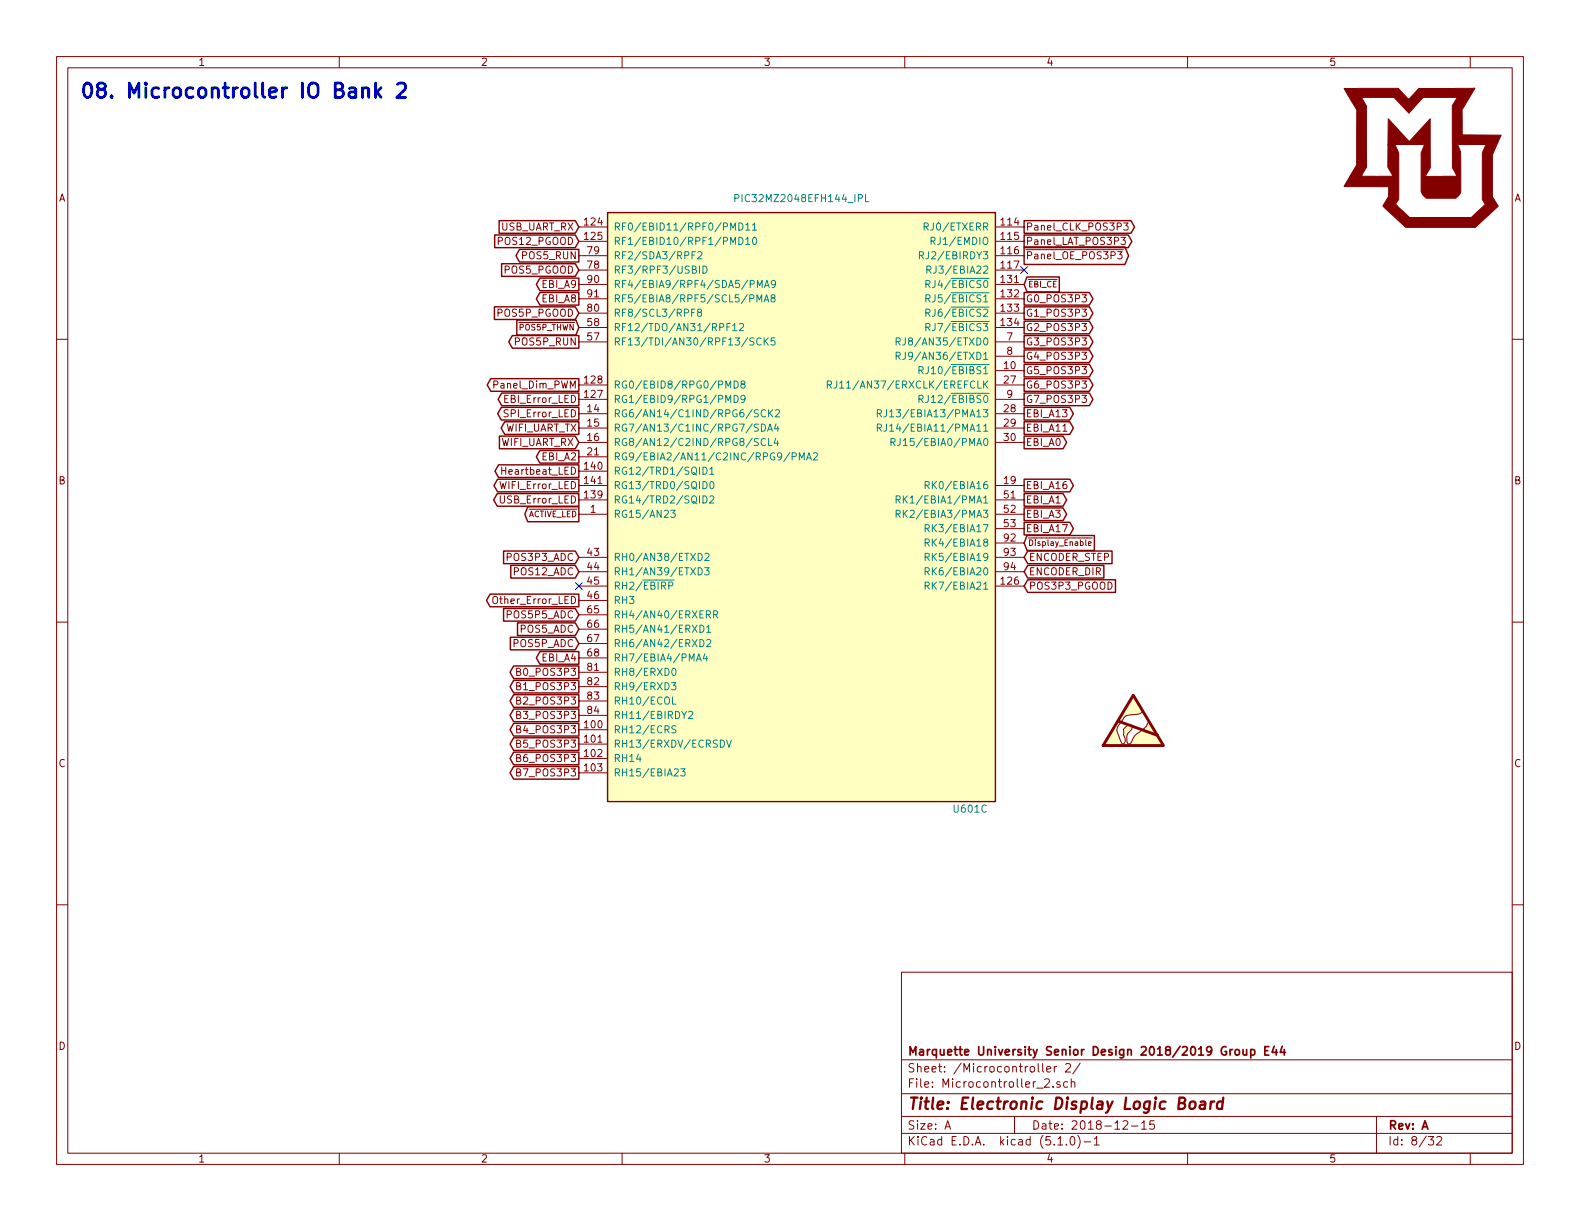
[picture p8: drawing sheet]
<svg xmlns="http://www.w3.org/2000/svg" width="279mm" height="216mm" viewBox="0 0 279 216" stroke-linecap="round" stroke-linejoin="round" font-family="sans-serif">
<g fill="none" stroke="#840000" stroke-width=".18">
<path d="M10 10h259.4v195.9h-259.4zM12 12h255.4v191.9h-255.4zM60 10v2M110 10v2M160 10v2M210 10v2M260 10v2M198.7 39.4h.8l-.4 .5 .3 .1v.6l-.5 .1-.2-.1M10 60h2M102.4 40.1h5M102.4 42.7h5M102.4 45.2h5"/>
<path d="M102.4 47.8h5M102.4 50.3h5M102.4 52.8h5M102.4 55.4h5M102.4 57.9h5M176 40.1h5.1M176 42.7h5.1M176 45.2h5.1M176 47.8h5.1M176 50.3h5.1M176 52.8h5.1M176 55.4h5.1"/>
<path d="M176 57.9h5.1M197.4 44.1h1.3M197.6 44.5h.8l-.4 .5 .3 .1 .1 .4-.2 .3-.6-.2M198.2 42h.8l-.4 .4 .4 .2-.1 .6h-.5l-.2-.1M267.4 60h2M102.4 70.6h5M102.4 68.1h5M102.4 73.2h5M102.4 75.7h5M102.4 78.2h5M102.4 60.5h5M176 65.5h5.1"/>
<path d="M176 70.6h5.1M176 68.1h5.1M176 73.2h5.1M176 75.7h5.1M176 78.2h5.1M176 60.5h5.1M176 63h5.1M188 76.3h.7M88.7 82.6v1.3M88.7 83.2h.7M102.4 90.9h5M102.4 88.4h5"/>
<path d="M102.4 83.3h5M102.4 85.9h5M102.4 80.8h5M102.4 98.6h5M176 90.9h5.1M176 88.4h5.1M176 85.9h5.1M176 98.6h5.1M176 93.5h5.1M176 96h5.1M191.7 95.1h1.4M192 95.5v.8l.1 .2"/>
<path d="M192.5 96.1l.5-.1-.1-.2h-.3l-.1 .1v.5h.4M10 110h2M91.4 118.8l.5-.1 .1-.2v-.2l-.6-.1v1.2h.5l.1-.1 .1-.3-.3-.2M102.4 103.6h5M102.4 101.1h5M102.4 106.2h5M102.4 108.7h5M102.4 111.3h5M102.4 113.8h5M102.4 116.3h5M102.4 118.9h5M176 103.6h5.1"/>
<path d="M176 101.1h5.1M267.4 110h2M91.4 121.3h.5l.1-.2v-.3l-.6-.1v1.3h.5l.1-.2 .1-.3-.3-.2M91.4 123.9l.5-.1 .1-.2v-.2l-.6-.2v1.3h.5l.1-.1 .1-.3-.3-.2M91.4 126.4l.5-.1 .1-.2v-.2l-.6-.1v1.3h.5l.1-.2 .1-.3-.3-.2M91.4 128.9h.5l.1-.2v-.3l-.6-.1v1.3h.5l.1-.1 .1-.3-.3-.3M91.4 131.5l.5-.1 .1-.2v-.2l-.6-.1v1.2h.5l.1-.1 .1-.3-.3-.2M91.4 134h.5l.1-.2v-.3l-.6-.1v1.3h.5l.1-.2 .1-.3-.3-.2M91.4 136.6l.5-.1 .1-.2v-.2l-.6-.2v1.3h.5l.1-.1 .1-.3-.3-.2M102.4 129h5M102.4 131.6h5M102.4 134.1h5"/>
<path d="M102.4 136.7h5M102.4 121.4h5M102.4 124h5M102.4 126.5h5M200.4 122.9l1.7 2.9-.6 .4-1.4 .2a1.5 1.5 0 0 0-1.6 1l-.2 .2a1.84 1.84 0 0 0-.4 2.7l.1 .3a1.05 1.05 0 0 0 .6 .9 .98 .98 0 0 0 .1-1.5v-.4a.98 .98 0 0 1 .6-1.3 .48 .48 0 0 1 .6-.1 .48 .48 0 0 1 .3 .5l-.1 .3a1.94 1.94 0 0 0-.7 2.4l.2 .1h.3a5.8 5.8 0 0 1 2.5-2.7l.4-.5a.75 .75 0 0 1 .5-.7l2.5 4.3h-10.8zM10 160h2M267.4 160h2M159.4 171.9h108v32h-108zM159.4 197.4h108M159.4 193.4h108M159.4 187.4h108M167.1 199.7l.5-1.5 .5 1.5"/>
<path d="M167.2 199.2h.8M179.4 197.4v3M184.4 188.1v1.3l.2 .2M184.7 190.9l.2-.1h.4l.2 .1 .1 .3-.1 .2-.8 .9h.9M185.1 189.1l.7-.2-.1-.3h-.4l-.2 .2 .1 .7h.5M186.2 192.1v.2M186.4 188.6v1M186.9 188.6l-.5 .2M187.5 191.3h-.4l-.2 .2v.2l.6 .1v.4h-.6M188.4 188.2l.2-.1h.4l.2 .1 .1 .3-.9 1.1h.9M188.8 191.3h-.4l-.3 .2 .1 .7h.6M189.4 191.4l.3-.1h.3l.1 1"/>
<path d="M189.4 190.8v1.5M191 188l-1.3 1.9M198.6 198.3l.2-.1h.4l.2 .4-.9 1.1h.9M200.1 199.1h1.1M201.9 198.6l.4-.4v1.5M201.9 199.7h.8M204.1 198.2h-.7l-.1 .7 .2-.1h.5l.2 .2-.1 .5-.2 .2-.6-.2M243.4 197.4v6.5M60 203.9v2M110 203.9v2M159.4 200.4h108M160 203.9v2"/>
<path d="M187.1 202.5h.8M188.6 202.3v.2M189.4 201.1l.3-.1a.94 .94 0 0 1 0 1.5 .82 .82 0 0 1-.3-1.4zM190.6 200.8a1.71 1.71 0 0 1 0 2.2M191.7 201.9h1.2M193.5 201.4l.4-.4v1.5M193.5 202.5h.9M210 203.9v2M252.6 201h.9l-.5 .5 .4 .2v.6l-.2 .2-.6-.2M254.1 201.1l.2-.1h.4l.2 .4-.9 1.1h.9M260 203.9v2"/>
</g>
<path d="M210.5 194.9a.53 .53 0 0 1 .5-.2 .53 .53 0 0 1 .4 .4v.6a.54 .54 0 0 1-.6 .4 .54 .54 0 0 1-.5-.4zM212.3 194.8h.8l-.1 1.3M213.1 195.2l-.7 .1a.4 .4 0 0 0-.3 .4 .4 .4 0 0 0 .3 .4l.6-.1M214.1 194.8l-.1 1.3M214.7 194.8a.55 .55 0 0 0-.6 .3M216.2 194.8a.68 .68 0 0 0-1 .3v.8l.3 .2 .6-.1M216.3 194.1l-.2 2" fill="none" stroke="#840000" stroke-width=".41"/>
<path d="M218 185.6l-.5 .3M218.5 185.7l.2-.1 .4 .1v.7l-.2 .2-.4-.2zM219.8 185.6v.8a.37 .37 0 0 0 .6 0M220.4 185.6v1M221.2 185.6h.4l.3 .3-.1 .5-.2 .2-.4-.1M221.2 185.6v1.5M223.7 185.8h.5M224.4 185.1h-.7v1.5h.7M225.3 185l-.4 1.1h1M225.7 185.6v1M226.7 185l-.3 1.1h.9M227.1 185.6v1" fill="none" stroke="#840000" stroke-width=".3"/>
<g fill="#ffffc2" stroke="#ffffc2" stroke-width=".18">
<path d="M107.4 37.6h68.6v104.1h-68.6z"/>
<path d="M200.4 122.9l1.7 2.9-.6 .4-1.4 .2a1.5 1.5 0 0 0-1.6 1l-.2 .2a1.84 1.84 0 0 0-.4 2.7l.1 .3a1.05 1.05 0 0 0 .6 .9 .98 .98 0 0 0 .1-1.5v-.4a.98 .98 0 0 1 .6-1.3 .48 .48 0 0 1 .6-.1 .48 .48 0 0 1 .3 .5l-.1 .3a1.94 1.94 0 0 0-.7 2.4l.2 .1h.3a5.8 5.8 0 0 1 2.5-2.7l.4-.5a.75 .75 0 0 1 .5-.7l2.5 4.3h-10.8z"/>
</g>
<g fill="none" stroke="#840000" stroke-width=".25">
<path d="M88.3 39h13.4l.7 1.1-.7 1.1h-13.4zM107.4 37.6h68.6v104.1h-68.6zM181.1 39h18.9l.6 1.1-.6 1.1h-18.9zM87.4 54.3h14.3l.7 1.1-.7 1.1h-14.3zM87.5 41.6h14.2l.7 1.1-.7 1.1h-14.2zM88.7 46.6h13l.7 1.2-.7 1.1h-13zM90.6 59.3h11.8v2.3h-11.8l-.6-1.1zM91.4 56.6h10.5l.5 1.3-.5 1.3h-10.5zM91.9 44.1h10.5v2.2h-10.5l-.7-1.1zM95.5 51.7h6.9v2.2h-6.9l-.7-1.1zM95.5 49.2h6.9v2.2h-6.9l-.7-1.1zM181.1 51.7h11.5l.7 1.1-.7 1.1h-11.5z"/>
<path d="M181.1 54.3h11.5l.7 1.1-.7 1.1h-11.5zM181.1 56.8h11.5l.7 1.1-.7 1.1h-11.5zM181.1 59.3h11.5l.7 1.2-.7 1.1h-11.5zM181.1 41.6h18.4l.7 1.1-.7 1.1h-18.4zM181.1 43.7h17.8l.7 1.5-.7 1.6h-17.8zM181.6 49h5.7v2.6h-5.7l-.5-1.3zM86.8 67h15.6v2.2h-15.6l-.6-1.1zM88.3 77.1h13.4l.7 1.1-.7 1.1h-13.4zM88.6 72h13.8v2.3h-13.8l-.6-1.1zM88.7 69.5h13.7v2.2h-13.7l-.6-1.1zM89.3 74.6h13.1v2.2h-13.1l-.7-1.1zM95.5 79.7h6.9v2.2h-6.9l-.7-1.1z"/>
<path d="M181.1 77.1h6.9l.6 1.1-.6 1.1h-6.9zM181.1 74.6h8.1l.6 1.1-.6 1.1h-8.1zM181.1 72h8.1l.6 1.2-.6 1.1h-8.1zM181.1 61.9h11.5l.7 1.1-.7 1.1h-11.5zM181.1 64.4h11.5l.7 1.1-.7 1.1h-11.5zM181.1 67h11.5l.7 1.1-.7 1.1h-11.5zM181.1 69.5h11.5l.7 1.1-.7 1.1h-11.5zM87.9 87.3h14.5v2.2h-14.5l-.6-1.1zM88 84.7h14.4v2.3h-14.4l-.6-1.1zM88.2 82.2h14.2v2.2h-14.2l-.7-1.1zM89.1 97.4h12.6l.7 1.2-.7 1.1h-12.6zM90.3 100h11.4l.7 1.1-.7 1.1h-11.4z"/>
<path d="M93.3 89.6h9.1v2.7h-9.1l-.5-1.4zM181.1 87.3h6.9l.6 1.1-.6 1.1h-6.9zM181.1 89.8h6.9l.6 1.1-.6 1.1h-6.9zM181.1 84.7h8.1l.6 1.2-.6 1.1h-8.1zM181.1 92.4h8.1l.6 1.1-.6 1.1h-8.1zM181.6 94.7h11.9v2.6h-11.9l-.5-1.3zM181.7 100h13.5v2.2h-13.5l-.6-1.1zM181.7 97.4h14.9v2.3h-14.9l-.6-1.1zM86.7 105.1h15.7v2.2h-15.7l-.7-1.1zM89.1 107.6h12.6l.7 1.1-.7 1.1h-12.6zM90.2 112.7h11.5l.7 1.1-.7 1.1h-11.5zM90.8 117.8h11.6v2.2h-11.6l-.6-1.1z"/>
<path d="M91.5 110.1h10.2l.7 1.2-.7 1.1h-10.2zM95.5 115.2h6.9v2.2h-6.9l-.7-1.1zM181.7 102.5h15.6v2.2h-15.6l-.6-1.1zM90.8 120.3h11.6v2.2h-11.6l-.6-1.1zM90.8 122.8h11.6v2.3h-11.6l-.6-1.1zM90.8 125.4h11.6v2.2h-11.6l-.6-1.1zM90.8 127.9h11.6v2.2h-11.6l-.6-1.1zM90.8 130.5h11.6v2.2h-11.6l-.6-1.1zM90.8 133h11.6v2.2h-11.6l-.6-1.1zM90.8 135.5h11.6v2.3h-11.6l-.6-1.1z"/>
</g>
<g fill="none" stroke="#008484" stroke-width=".18">
<path d="M129.9 35.1l.7-.1v-.5l-.7-.1v1.3M130.7 39.4a.64 .64 0 0 1 .7 .7 .64 .64 0 0 1-.7 .6zM131.9 39.8l.3-.4v1.3M133.1 39.8l.3-.4v1.3M153.1 34.4v1.3h.6M122.3 55.3h.4M122.4 45.1h.4M122.9 54.7h-.6v1.2M123 44.5h-.6v1.3M123.4 44.6l.5-.1 .2 .4-.8 .9h.8M123.6 55.2l-.2-.1v-.3l.2-.1h.4v.4l-.5 .2-.2 .1v.3l.3 .2h.4l.1-.2-.1-.4-.2-.1M123.7 47v1.3"/>
<path d="M124.3 47a.64 .64 0 0 1 .7 .7 .64 .64 0 0 1-.7 .6zM128.5 57.8h.5M129.1 57.2h-.6v1.3M129.6 57.6l.3-.4v1.3M129.6 58.5h.7M130.7 42a.64 .64 0 0 1 .7 .6 .64 .64 0 0 1-.7 .6zM130.8 57.3l.5-.1 .2 .4-.1 .2-.7 .7h.8M131.9 42.3l.3-.3v1.2M131.9 40.7h.7M131.9 43.2h.7M132.6 52.8l.6-.1 .1-.1-.1-.4-.1-.1h-.5v1.3M132.7 50.2l.6-.1v-.4l-.2-.1h-.4v1.3"/>
<path d="M133.1 40.7h.7M133.2 42h.2a.67 .67 0 0 1 .4 .6 .67 .67 0 0 1-.4 .6 .83 .83 0 0 1-.2-1.2zM133.3 59.8l-.5-.1-.1 .2-.1 .2 .1 .2 .5 .2 .1 .3-.2 .2h-.5M133.9 53.4v-1.3l.4 .9 .4-.9v1.3M133.9 50.9v-1.3l.4 .9 .5-.9v1.3M134.6 59.9a.6 .6 0 0 0-.9 .4 .6 .6 0 0 0 .6 .7l.3-.1M135.1 53.4l.5-1.3 .4 1.3M135.1 59.7v1.3M135.2 50.9l.4-1.3 .4 1.3M135.3 53h.6M135.3 50.5h.6M135.9 59.7l-.8 .8"/>
<path d="M136.6 52.7l-.2-.1v-.4l.2-.1 .4 .1v.4l-.5 .1-.2 .2v.3l.3 .2 .4-.1 .1-.1-.1-.4-.2-.1M137 59.7h-.6l-.1 .7 .2-.2 .5 .1v.6l-.2 .1-.5-.1M137.1 50.1l-.2 .3-.4-.1-.1-.2 .1-.4 .4-.1 .2 .1a.84 .84 0 0 1-.3 1.2h-.3M160.1 59.7v1a.39 .39 0 0 1-.5 .3M162.6 45.2l.6-.1v-.5l-.1-.1h-.5v1.3M162.9 45.2l.4 .6M163.4 40.1l.6-.1 .2-.1-.1-.4-.2-.1h-.5v1.3M163.7 50.2h.6l.2-.2-.1-.3-.2-.1h-.5v1.3M163.7 52.8l.6-.1 .2-.1-.1-.4-.2-.1h-.5v1.3M163.7 55.3h.6l.2-.2-.1-.3-.2-.1h-.5v1.2M163.7 57.9l.6-.1 .2-.2-.1-.3-.2-.1h-.5v1.3M163.9 47.7h.6l.1-.2v-.3l-.2-.2h-.5v1.3"/>
<path d="M164 50.2l.5 .7M164 52.8l.5 .6M164 55.3l.5 .6M164 57.9l.5 .6M164.2 47.7l.4 .6M164.6 42.6h.7v-.5l-.2-.1h-.5v1.2M164.9 42.6l.5 .6M128.3 71.2v-1.3l.5 .9 .4-.9v1.3M128.3 68.6v-1.2l.5 .9 .4-.9v1.2M129.8 69.9a.64 .64 0 0 1 .7 .6 .64 .64 0 0 1-.7 .7zM129.8 67.4a.64 .64 0 0 1 .7 .6 .64 .64 0 0 1-.7 .6zM131.3 67.9l-.3-.3 .3-.2h.2l.2 .2v.2l-.6 .2-.1 .1v.3l.3 .2h.3l.1-.2v-.3l-.2-.2"/>
<path d="M131.7 70.5l-.2 .2-.4-.1-.1-.1 .1-.5 .4-.1 .2 .1a.87 .87 0 0 1-.3 1.2h-.3M134.1 72.5l-.5-.1-.2 .2v.3l.6 .3 .1 .3-.2 .2h-.5M134.1 75.1l-.5-.1-.2 .1v.4l.6 .2 .1 .3-.2 .3-.5-.1M134.1 77.6l-.5-.1-.2 .1v.4l.6 .3 .1 .3-.2 .2-.5-.1M134.6 75a.64 .64 0 0 1 .8 .6 .64 .64 0 0 1-.8 .7zM135.3 60.3l.6 .7M135.4 72.6a.51 .51 0 0 0-.7 0 .51 .51 0 0 0-.1 .6 .46 .46 0 0 0 .2 .5 .46 .46 0 0 0 .6-.1M135.4 77.6a.51 .51 0 0 0-.7 0 .51 .51 0 0 0-.1 .7 .46 .46 0 0 0 .2 .4 .46 .46 0 0 0 .6 0M135.7 76.3l.5-1.3 .4 1.3M135.9 75.9h.6M135.9 77.5v1.3h.6M135.9 72.4v1.3"/>
<path d="M136.1 73l.6 .7M136.7 72.4l-.8 .8M137.1 72.6l.5-.2 .2 .4v.2l-.7 .7h.7M137.2 77.5l-.3 .9h.8M137.2 74.9l-.2 .9h.7M137.5 78v.8M137.5 75.4v.9M146.3 68l.7-.1v-.4l-.7-.1v1.2M146.6 68l.4 .6M148 67.4v.9l-.2 .3h-.3M148.5 67.7l.3-.3v1.2M148.5 68.6h.7"/>
<path d="M155.1 73.1h.7l.1-.2-.1-.3-.2-.2h-.5v1.3M155.1 75.6h.7l.1-.2-.1-.3-.2-.1h-.5v1.3M155.4 73.1l.5 .6M155.4 75.6l.5 .7M156.8 72.4v1a.39 .39 0 0 1-.5 .3M156.8 75v.9a.39 .39 0 0 1-.5 .4M157.6 78.2l.6-.1 .1-.1-.1-.4-.2-.1h-.4v1.3M157.9 78.2l.4 .6M158.5 60.4h.6v-.5l-.1-.2h-.5v1.3M158.5 62.9h.6v-.5l-.1-.1h-.5v1.3M158.8 60.4l.4 .6M158.8 62.9l.4 .7"/>
<path d="M159.2 77.5v.9a.39 .39 0 0 1-.5 .4M160.1 62.3v.9a.39 .39 0 0 1-.5 .4M162.5 65.5l.7-.1v-.5l-.7-.1v1.3M162.5 70.6l.7-.1v-.5l-.7-.1v1.3M162.8 65.5l.4 .6M162.8 70.6l.4 .6M118.6 90.2h.8l-.4 .5 .4 .1v.6l-.2 .1-.6-.1M123.5 97.8a.64 .64 0 0 1 .7 .7 .64 .64 0 0 1-.7 .6zM124.3 87.7a.64 .64 0 0 1 .7 .6 .64 .64 0 0 1-.7 .7zM124.3 82.6a.64 .64 0 0 1 .7 .6 .64 .64 0 0 1-.7 .7zM124.3 85.1a.64 .64 0 0 1 .7 .7 .64 .64 0 0 1-.7 .6zM124.7 98l.4-.2 .3 .4-.8 .9h.8"/>
<path d="M125.5 87.8l.5-.1 .2 .3v.2l-.7 .8h.7M125.5 83l.4-.4v1.3M125.5 83.9h.7M125.6 85.3l.2-.2a.67 .67 0 0 1 .5 .7 .67 .67 0 0 1-.5 .6l-.2-.1-.1-.4zM139.7 80l-1.1 1.6M140.1 80.7l.7-.1v-.4l-.7-.1v1.2M141.4 81.3v-1.2l.4 .9 .4-.9v1.2M142.6 81.3l.5-1.2 .4 1.2M142.7 81h.7M143.8 80.2l.5-.1 .3 .3-.8 .9h.8M158.5 88.3h.6v-.5l-.1-.1h-.5v1.3M158.5 90.9l.6-.1v-.5l-.1-.1h-.5v1.3"/>
<path d="M158.8 88.3l.4 .7M158.8 90.9l.4 .6M159.7 87.7v1.3M159.7 90.2v1.3M160.5 87.7l-.8 .7M160.5 90.2l-.8 .8M163.6 85.8h.6l.1-.2v-.3l-.2-.2h-.5v1.3M163.6 93.4h.6l.1-.2v-.3l-.2-.1h-.5v1.2M163.6 96l.6-.1 .1-.2v-.3l-.2-.1h-.5v1.3M163.6 98.5h.6l.1-.2v-.3l-.2-.2h-.5v1.3M163.9 85.8l.4 .6M163.9 93.4l.4 .6"/>
<path d="M163.9 96l.4 .6M163.9 98.5l.4 .6M118 102.6h1.2M118.3 103.6l.6-.1v-.5l-.2-.1h-.4v1.3M118.9 118.3l.2-.1a.67 .67 0 0 1 .4 .6 .67 .67 0 0 1-.4 .6l-.3-.5zM123.2 116.9l.4-1.3 .4 1.3M123.3 116.5h.6M123.5 100.4a.64 .64 0 0 1 .7 .6 .64 .64 0 0 1-.7 .7zM123.8 110.5a.64 .64 0 0 1 .7 .7 .64 .64 0 0 1-.7 .6zM123.8 113.1a.64 .64 0 0 1 .7 .6 .64 .64 0 0 1-.7 .7zM124.6 100.4h.8l-.4 .5 .3 .1 .1 .4-.3 .3-.5-.2M124.7 115.6l-.3 .9h.7"/>
<path d="M124.9 108.7l.6-.1 .1-.5-.2-.1h-.5v1.3M125 110.9l.3-.4v1.3M125 113.2l.5-.1 .2 .3-.8 1h.8M125 111.8h.7M125 116.1v.8M125.2 108.7l.4 .6M126.2 108.7l.6-.1v-.5l-.1-.1h-.5v1.3M126.5 108.7l.4 .6M163.6 103.6l.6-.1 .1-.1v-.4l-.2-.1h-.5v1.3M163.6 101h.6l.1-.2v-.3l-.2-.1h-.5v1.3M163.9 103.6l.4 .6M163.9 101l.4 .7"/>
<path d="M118.7 120.7h.8l-.4 .5 .4 .1v.4l-.2 .3-.6-.2M118.9 123.2v1.3h.6M119.5 128.4l-.5-.1-.1 .1-.1 .3 .1 .2 .5 .2 .1 .3-.2 .2-.5-.1M120.4 135.9h.8l-.5 .5 .4 .2v.5l-.2 .1-.5-.1M121.8 125.9l.5-.1 .2 .3-.8 1h.8M127.4 130.9a.64 .64 0 0 1 .7 .6 .64 .64 0 0 1-.7 .6zM128.5 130.9l.4 1.2 .4-1.2"/>
</g>
<path d="M197.7 127.5l7 2.5M200.4 122.9l5.3 8.9h-10.6z" fill="none" stroke="#840000" stroke-width=".51"/>
<path d="M180.5 47.1l1.2 1.3M181.7 47.1l-1.2 1.3M101.8 103l1.2 1.2M103 103l-1.2 1.2" fill="none" stroke="#000084" stroke-width=".18"/>
<path d="M64.1 15.8a.63 .63 0 0 1 1.1 .1v1.3M64.1 15.5v1.7M66.4 14.7v2.5M66.6 16.3l.8 .9M67.4 15.5l-1 1M70.3 14.9l.4-.2h.5a.59 .59 0 0 1 .5 .7l-.1 .4-1.4 1.4h1.5" fill="none" stroke="#0000c2" stroke-width=".51"/>
<path d="M237.7 15.6h9.6l1.8 2 1.8-2h9.9l-2.3 3.8 .1 4.5h6.9l-1.6 3.5v7.4l1 1.6-4 3.8h-12.3l-4-3.8 .9-1.6 .1-1.8h-7.9l1.1-1.9h7.5l-.9-1.6v-3.9h1.3l.6 1.4v8.3l-.5 .8 2.5 2.4h10.9l2.5-2.4-.6-.8v-8.3l.7-1.4h-5l.5 1.3v7.1l-.9 1.1h-5.2l-.7-.7-.2-.5v-6.9l.6-1.4h-6.5l.1-4.6 3.7 4 3.7-4v8.7l-.9 1.5 5.7-.1-.9-1.4v-11l.9-1.5h-6l-2.6 2.8-2.6-2.8h-5.7l.8 1.5 .1 10.8-1 1.6h-1.9l1.1-1.9v-9.8z" fill="#840000" stroke="#840000" stroke-width=".18"/>
<text font-size="3.5" fill="#0000c2" x="14" y="17.3">08. Microcontroller IO Bank 2</text>
<text font-size="2.8" fill="#840000" x="160.4" y="196.2">Title: Electronic Display Logic Board</text>
<g font-size="2.1" fill="#840000">
<text x="160.4" y="189.6">Sheet: /Microcontroller 2/</text>
<text x="160.4" y="186.6">Marquette University Senior Design 2018/2019 Group E44</text>
<text x="160.4" y="192.3">File: Microcontroller_2.sch</text>
<text x="160.4" y="202.5">KiCad E.D.A. kicad (5.1.0)-1</text>
<text x="160.4" y="199.7">Size: A</text>
<text x="182.4" y="199.7">Date: 2018-12-15</text>
<text x="245.4" y="199.7">Rev: A</text>
<text x="245.4" y="202.5">Id: 8/32</text>
</g>
<g font-size="1.8" fill="#840000">
<text x="35" y="11.6">1</text>
<text x="85" y="11.6">2</text>
<text x="135" y="11.6">3</text>
<text x="185" y="11.6">4</text>
<text x="235" y="11.6">5</text>
<text x="10.4" y="35.6">A</text>
<text x="267.8" y="35.6">A</text>
<text x="88.5" y="40.8">USB_UART_RX</text>
<text x="103.4" y="39.9">124</text>
<text x="177.1" y="39.9">114</text>
<text x="181.4" y="40.8">Panel_CLK_POS3P3</text>
<text x="88.3" y="43.3">POS12_PGOOD</text>
<text x="92.6" y="45.8">POS5_RUN</text>
<text x="103.4" y="42.4">125</text>
<text x="103.9" y="47.5">78</text>
<text x="103.9" y="45">79</text>
<text x="177.1" y="42.4">115</text>
<text x="177.1" y="45">116</text>
<text x="177.1" y="47.5">117</text>
<text x="181.4" y="43.3">Panel_LAT_POS3P3</text>
<text x="181.4" y="45.8">Panel_OE_POS3P3</text>
<text x="89.3" y="48.4">POS5_PGOOD</text>
<text x="95.9" y="53.5">EBI_A8</text>
<text x="95.9" y="50.9">EBI_A9</text>
<text x="103.9" y="50">90</text>
<text x="103.9" y="52.6">91</text>
<text x="177.1" y="50">131</text>
<text x="177.1" y="52.6">132</text>
<text x="181.4" y="53.5">G0_POS3P3</text>
<text x="88.1" y="56">POS5P_PGOOD</text>
<text x="103.9" y="57.7">58</text>
<text x="103.9" y="55.1">80</text>
<text x="177.1" y="55.1">133</text>
<text x="177.1" y="57.7">134</text>
<text x="181.4" y="56">G1_POS3P3</text>
<text x="181.4" y="58.5">G2_POS3P3</text>
<text x="91.4" y="61.1">POS5P_RUN</text>
<text x="103.9" y="60.2">57</text>
<text x="177.6" y="65.3">10</text>
<text x="178.1" y="60.2">7</text>
<text x="178.1" y="62.7">8</text>
<text x="181.4" y="63.6">G4_POS3P3</text>
<text x="181.4" y="61.1">G3_POS3P3</text>
<text x="87.8" y="68.7">Panel_Dim_PWM</text>
<text x="89.3" y="71.2">EBI_Error_LED</text>
<text x="103.4" y="70.4">127</text>
<text x="103.4" y="67.8">128</text>
<text x="177.6" y="67.8">27</text>
<text x="178.1" y="70.4">9</text>
<text x="181.4" y="66.2">G5_POS3P3</text>
<text x="181.4" y="68.7">G6_POS3P3</text>
<text x="181.4" y="71.2">G7_POS3P3</text>
<text x="89.2" y="76.3">WIFI_UART_TX</text>
<text x="89.4" y="73.8">SPI_Error_LED</text>
<text x="103.9" y="72.9">14</text>
<text x="103.9" y="75.4">15</text>
<text x="103.9" y="78">16</text>
<text x="177.6" y="72.9">28</text>
<text x="177.6" y="75.4">29</text>
<text x="177.6" y="78">30</text>
<text x="181.4" y="76.3">EBI_A11</text>
<text x="181.4" y="73.8">EBI_A13</text>
<text x="88.5" y="78.9">WIFI_UART_RX</text>
<text x="89.4" y="83.9">Heartbeat_LED</text>
<text x="95.9" y="81.4">EBI_A2</text>
<text x="103.4" y="83.1">140</text>
<text x="103.9" y="80.5">21</text>
<text x="181.4" y="78.9">EBI_A0</text>
<text x="10.4" y="85.6">B</text>
<text x="88.5" y="86.5">WIFI_Error_LED</text>
<text x="88.5" y="89">USB_Error_LED</text>
<text x="103.4" y="88.1">139</text>
<text x="103.4" y="85.6">141</text>
<text x="177.6" y="85.6">19</text>
<text x="177.6" y="88.1">51</text>
<text x="181.4" y="89">EBI_A1</text>
<text x="181.4" y="86.5">EBI_A16</text>
<text x="267.8" y="85.6">B</text>
<text x="104.4" y="90.7">1</text>
<text x="177.6" y="90.7">52</text>
<text x="177.6" y="93.2">53</text>
<text x="177.6" y="95.8">92</text>
<text x="181.4" y="91.6">EBI_A3</text>
<text x="181.4" y="94.1">EBI_A17</text>
<text x="89.9" y="99.2">POS3P3_ADC</text>
<text x="91.1" y="101.7">POS12_ADC</text>
<text x="103.9" y="98.3">43</text>
<text x="103.9" y="100.8">44</text>
<text x="177.6" y="98.3">93</text>
<text x="177.6" y="100.8">94</text>
<text x="181.9" y="101.7">ENCODER_DIR</text>
<text x="181.9" y="99.2">ENCODER_STEP</text>
<text x="87.6" y="106.8">Other_Error_LED</text>
<text x="103.9" y="103.4">45</text>
<text x="103.9" y="105.9">46</text>
<text x="177.1" y="103.4">126</text>
<text x="181.9" y="104.3">POS3P3_PGOOD</text>
<text x="89.9" y="109.3">POS5P5_ADC</text>
<text x="92" y="111.9">POS5_ADC</text>
<text x="103.9" y="108.5">65</text>
<text x="103.9" y="111">66</text>
<text x="103.9" y="113.5">67</text>
<text x="90.9" y="114.4">POS5P_ADC</text>
<text x="92" y="119.5">B0_POS3P3</text>
<text x="95.9" y="117">EBI_A4</text>
<text x="103.9" y="116.1">68</text>
<text x="103.9" y="118.6">81</text>
<text x="92" y="122">B1_POS3P3</text>
<text x="92" y="124.6">B2_POS3P3</text>
<text x="103.9" y="121.2">82</text>
<text x="103.9" y="123.7">83</text>
<text x="92" y="127.1">B3_POS3P3</text>
<text x="92" y="129.7">B4_POS3P3</text>
<text x="103.4" y="128.8">100</text>
<text x="103.4" y="131.3">101</text>
<text x="103.9" y="126.2">84</text>
<text x="10.4" y="135.6">C</text>
<text x="92" y="132.2">B5_POS3P3</text>
<text x="92" y="134.7">B6_POS3P3</text>
<text x="92" y="137.3">B7_POS3P3</text>
<text x="103.4" y="133.9">102</text>
<text x="103.4" y="136.4">103</text>
<text x="267.8" y="135.6">C</text>
<text x="10.4" y="185.6">D</text>
<text x="267.8" y="185.6">D</text>
<text x="35" y="205.5">1</text>
<text x="85" y="205.5">2</text>
<text x="135" y="205.5">3</text>
<text x="185" y="205.5">4</text>
<text x="235" y="205.5">5</text>
</g>
<g font-size="1.8" fill="#008484">
<text x="130.9" y="35.7">PIC32MZ2048EFH144_IPL</text>
<text x="108.5" y="40.8">RF0/EBID11/RPF0/PMD11</text>
<text x="164.1" y="40.8">RJ0/ETXERR</text>
<text x="108.5" y="43.3">RF1/EBID10/RPF1/PMD10</text>
<text x="108.5" y="45.8">RF2/SDA3/RPF2</text>
<text x="163.6" y="45.8">RJ2/EBIRDY3</text>
<text x="165.5" y="43.3">RJ1/EMDIO</text>
<text x="108.5" y="48.4">RF3/RPF3/USBID</text>
<text x="108.5" y="50.9">RF4/EBIA9/RPF4/SDA5/PMA9</text>
<text x="108.5" y="53.5">RF5/EBIA8/RPF5/SCL5/PMA8</text>
<text x="164.9" y="50.9">RJ4/EBICS0</text>
<text x="164.9" y="53.5">RJ5/EBICS1</text>
<text x="165.1" y="48.4">RJ3/EBIA22</text>
<text x="108.5" y="58.5">RF12/TDO/AN31/RPF12</text>
<text x="108.5" y="56">RF8/SCL3/RPF8</text>
<text x="164.9" y="56">RJ6/EBICS2</text>
<text x="164.9" y="58.5">RJ7/EBICS3</text>
<text x="108.5" y="61.1">RF13/TDI/AN30/RPF13/SCK5</text>
<text x="160.6" y="61.1">RJ8/AN35/ETXD0</text>
<text x="160.6" y="63.6">RJ9/AN36/ETXD1</text>
<text x="108.5" y="71.2">RG1/EBID9/RPG1/PMD9</text>
<text x="108.5" y="68.7">RG0/EBID8/RPG0/PMD8</text>
<text x="149.1" y="68.7">RJ11/AN37/ERXCLK/EREFCLK</text>
<text x="163.9" y="66.2">RJ10/EBIBS1</text>
<text x="163.9" y="71.2">RJ12/EBIBS0</text>
<text x="108.5" y="73.8">RG6/AN14/C1IND/RPG6/SCK2</text>
<text x="108.5" y="76.3">RG7/AN13/C1INC/RPG7/SDA4</text>
<text x="157.7" y="73.8">RJ13/EBIA13/PMA13</text>
<text x="157.7" y="76.3">RJ14/EBIA11/PMA11</text>
<text x="108.5" y="83.9">RG12/TRD1/SQID1</text>
<text x="108.5" y="78.9">RG8/AN12/C2IND/RPG8/SCL4</text>
<text x="108.5" y="81.4">RG9/EBIA2/AN11/C2INC/RPG9/PMA2</text>
<text x="159.7" y="78.9">RJ15/EBIA0/PMA0</text>
<text x="108.5" y="89">RG14/TRD2/SQID2</text>
<text x="108.5" y="86.5">RG13/TRD0/SQID0</text>
<text x="160.4" y="89">RK1/EBIA1/PMA1</text>
<text x="164.8" y="86.5">RK0/EBIA16</text>
<text x="108.5" y="91.6">RG15/AN23</text>
<text x="160.4" y="91.6">RK2/EBIA3/PMA3</text>
<text x="164.8" y="94.1">RK3/EBIA17</text>
<text x="108.5" y="99.2">RH0/AN38/ETXD2</text>
<text x="108.5" y="101.7">RH1/AN39/ETXD3</text>
<text x="164.8" y="96.6">RK4/EBIA18</text>
<text x="164.8" y="99.2">RK5/EBIA19</text>
<text x="164.8" y="101.7">RK6/EBIA20</text>
<text x="108.5" y="104.3">RH2/EBIRP</text>
<text x="108.5" y="106.8">RH3</text>
<text x="164.8" y="104.3">RK7/EBIA21</text>
<text x="108.5" y="109.3">RH4/AN40/ERXERR</text>
<text x="108.5" y="111.9">RH5/AN41/ERXD1</text>
<text x="108.5" y="114.4">RH6/AN42/ERXD2</text>
<text x="108.5" y="117">RH7/EBIA4/PMA4</text>
<text x="108.5" y="119.5">RH8/ERXD0</text>
<text x="108.5" y="122">RH9/ERXD3</text>
<text x="108.5" y="124.6">RH10/ECOL</text>
<text x="108.5" y="129.7">RH12/ECRS</text>
<text x="108.5" y="127.1">RH11/EBIRDY2</text>
<text x="108.5" y="132.2">RH13/ERXDV/ECRSDV</text>
<text x="108.5" y="134.7">RH14</text>
<text x="108.5" y="137.3">RH15/EBIA23</text>
<text x="168.8" y="143.7">U601C</text>
</g>
<g font-size="1.4" fill="#840000">
<text x="181.8" y="50.8">EBI_CE</text>
<text x="91.9" y="58.4">POS5P_THWN</text>
<text x="93.3" y="91.4">ACTIVE_LED</text>
<text x="181.8" y="96.5">Display_Enable</text>
</g>
</svg>
